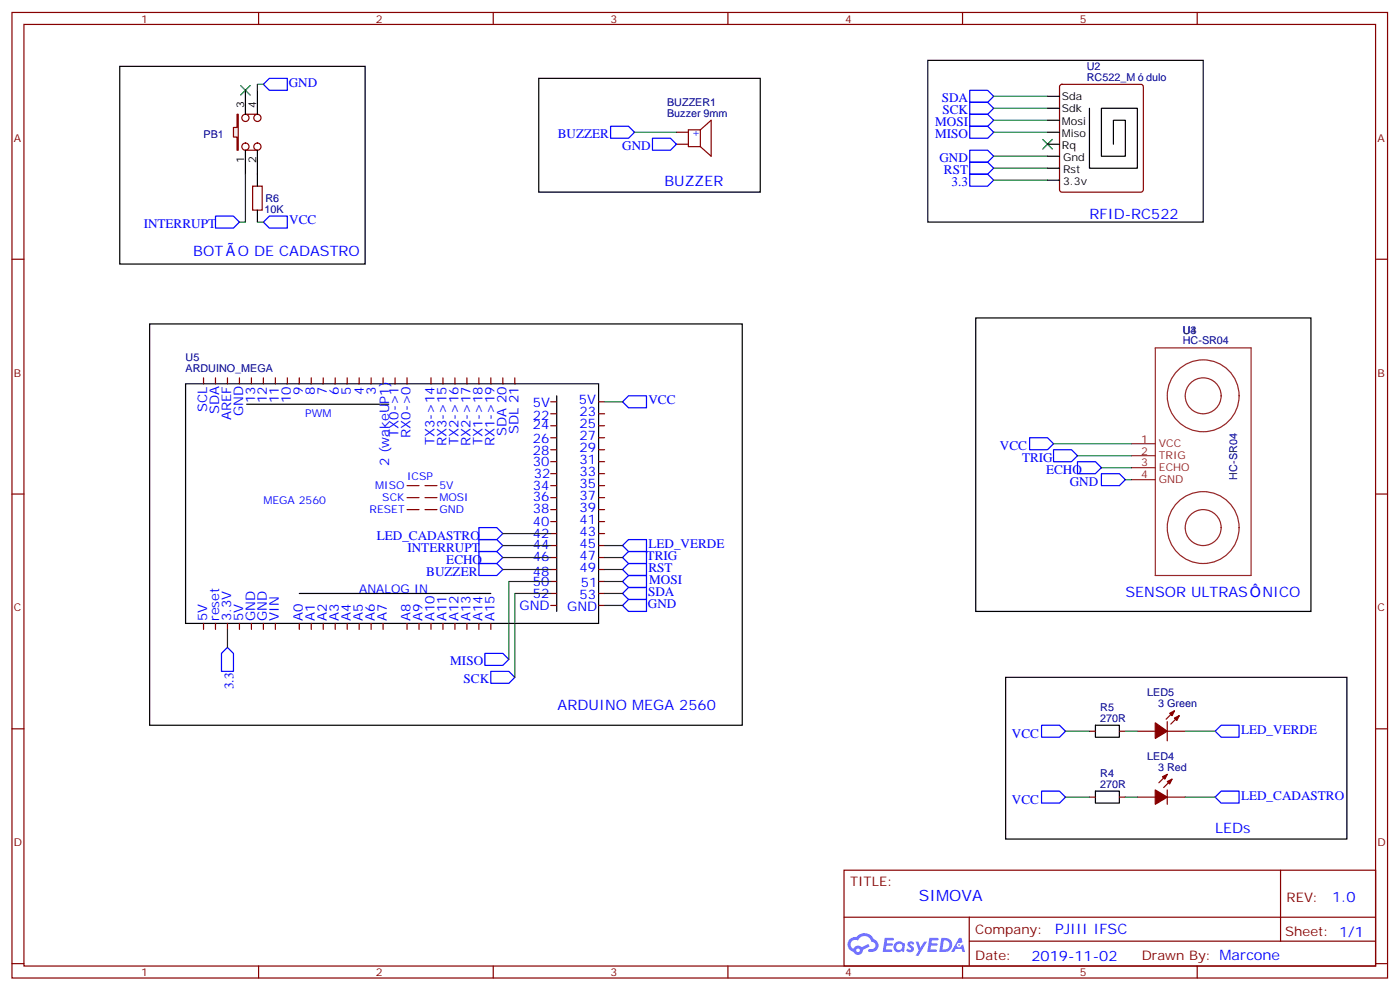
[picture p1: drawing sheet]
<svg xmlns="http://www.w3.org/2000/svg" width="413mm" height="292mm" viewBox="0 0 413 292" stroke-linecap="round" stroke-linejoin="round" font-family="sans-serif">
<path d="M35.3 19.5h72.3v58.3h-72.3zM273.4 17.8h81.1v47.6h-81.1zM158.7 23.1h65.3v33.5h-65.3zM44.1 95.4h174.6v118.2h-174.6zM287.5 93.6h98.8v86.5h-98.8zM296.3 199.5h100.6v47.6h-100.6z" fill="none" stroke="#000" stroke-width=".35"/>
<g fill="none" stroke="#870000" stroke-width=".35">
<path d="M3.5 3.7h405.4v284.3h-405.4zM7.1 7.2h398.2v277.3h-398.2zM76.2 3.7v3.5M145.3 3.7v3.5M214.5 3.7v3.5M283.6 3.7v3.5M352.8 3.7v3.5M3.5 76.3h3.6M405.3 76.3h3.6M3.5 145.5h3.6M405.3 145.5h3.6M3.5 214.6h3.6"/>
<path d="M405.3 214.6h3.6M248.7 256.3h156.6v28.2h-156.6zM377.3 256.3v20.9M248.7 270.1h156.5M285.6 277.2h119.6M285.6 270.1v14.1M3.5 283.8h3.6M76.2 284.5v3.5M145.3 284.5v3.5M214.5 284.5v3.5M283.6 284.5v3.5M352.8 284.5v3.5"/>
<path d="M405.3 283.8h3.6"/>
</g>
<g fill="#5487ff">
<path d="M267.7 277.4a1.22 1.22 0 0 1 1.7 .3l-.4 .6a.47 .47 0 0 0-.3-.4 .47 .47 0 0 0-.5 .2l.1 .2a1.14 1.14 0 0 1 .8 1.7 1.14 1.14 0 0 1-1.9 0l-.2-.2 .5-.5 .7 .4a.29 .29 0 0 0 .3-.2 .29 .29 0 0 0-.2-.4 1.04 1.04 0 0 1-.6-1.7z"/>
<path d="M260.7 276.2h2.4l.3 .2-.2 .5h-1.8l-.1 .9h1.5l.3 .3-.3 .4h-1.6l-.2 1.1 1.7 .1 .2 .3-.2 .3h-2.6z"/>
<path d="M273.8 276.2h2.4l.3 .2-.1 .5h-1.8l-.2 .9h1.6l.3 .3-.4 .4h-1.6l-.1 1.1 1.7 .1 .2 .3-.2 .3h-2.6z"/>
<path d="M282.6 276.2h.7l.3 1.2-.6 .4a.69 .69 0 0 0-1 .2 .69 .69 0 0 0 .4 1 .69 .69 0 0 0 .9-.6l.5-.3 .6 2.2h-.8l-.2-.9h-1.8l-.5 .9h-.8z"/>
<path d="M269.8 277.3h.8l.6 1.8 1.1-1.8h.9l-2.6 4.2h-.8l.9-1.6z"/>
<path d="M277.4 276.2l-.6 4.1h1.3a2.11 2.11 0 0 0 2.5-2.1 2.11 2.11 0 0 0-2.5-2zM278.1 276.9a1.39 1.39 0 0 1 1.7 1.4 1.39 1.39 0 0 1-1.8 1.3h-.3z"/>
<path d="M263.7 277.8a1.54 1.54 0 0 0-.1 2.2 1.54 1.54 0 0 0 2.2 .1l.6 .2 .3-2.3-.2-.2h-.4a1.49 1.49 0 0 0-2.4 0zM264 278.8a.94 .94 0 0 1 1.8 0 .94 .94 0 0 1-1.8 0z"/>
<path d="M250.4 276.6a2.18 2.18 0 0 0 1.1 3.7 1.44 1.44 0 0 0 1.6 .9 1.44 1.44 0 0 0 1.2-1.5l2-1-.5-.7-1.9 .9a1.47 1.47 0 0 0-2.4 .5 1.39 1.39 0 0 1-.7-2 1.39 1.39 0 0 1 2-.4 2.12 2.12 0 0 1 2.2-1.3 2.12 2.12 0 0 1 1.9 1.7 1.14 1.14 0 0 1 1.1 1.4 1.14 1.14 0 0 1-1.7 .7 .43 .43 0 0 0-.5 .4 .43 .43 0 0 0 .4 .4 1.98 1.98 0 0 0 2.5-1.2 1.98 1.98 0 0 0-1.2-2.5 3.1 3.1 0 0 0-5.3-.7l-.9 .1zM252.3 279.9a.55 .55 0 0 1 1.1 0 .55 .55 0 0 1-1.1 0z"/>
<circle cx="282.6" cy="278.3" r=".26"/>
</g>
<g fill="none" stroke="#000" stroke-width=".35">
<path d="M308.7 28.4h3.5M308.7 31.9h3.5M308.7 35.4h3.5M308.7 38.9h3.5M321 31.9v17.6h14.1v-17.6h-10.5v14.1h7v-10.6h-3.5v7.1M308.7 42.5h3.5M308.7 46h3.5M308.7 49.5h3.5M308.7 53.1h3.5M54.7 113h121.7v70.6h-121.7zM72.7 119h41.8M164 116.6v63.5"/>
<path d="M88.2 174.8h56.4M322.8 213.6h7v3.5h-7zM322.8 233h7v3.5h-7z"/>
</g>
<g fill="none" stroke="#870000" stroke-width=".35">
<path d="M72.3 33.7h3.5M199.3 38.9h3.5M206.4 38.2l3.1-2.8v10.6l-3.1-2.8M206.4 38.2v5M206.4 38.2h-3.6v5h3.6M312.4 25l.5-.2h23.3l.5 .2 .2 .5v30.4l-.2 .5-.5 .2h-23.3l-.5-.2-.2-.5v-30.4zM72.3 44.2h3.5M199.3 42.5h3.5M60 111.3v1.7M63.5 111.3v1.7M67 111.3v1.7M70.6 111.3v1.7"/>
<path d="M74.1 111.3v1.7M77.6 111.3v1.7M81.1 111.3v1.7M84.7 111.3v1.7M88.2 111.3v1.7M91.7 111.3v1.7M95.2 111.3v1.7M98.8 111.3v1.7M102.3 111.3v1.7M105.8 111.3v1.7M109.4 111.3v1.7M112.9 111.3v1.7"/>
<path d="M116.4 111.3v1.7M119.9 111.3v1.7M127 111.3v1.7M130.5 111.3v1.7M134.1 111.3v1.7M137.6 111.3v1.7M141.1 111.3v1.7M144.6 111.3v1.7M148.2 111.3v1.7M151.7 111.3v1.7M162.3 118.3h1.7M176.4 118.3h1.8"/>
<path d="M162.3 121.8h1.7M162.3 125.4h1.7M162.3 128.9h1.7M162.3 132.4h1.7M162.3 136h1.7M162.3 139.5h1.7M176.4 121.8h1.8M176.4 125.4h1.8M176.4 128.9h1.8M176.4 132.4h1.8M176.4 136h1.8M176.4 139.5h1.8"/>
<path d="M119.9 143h3.6M119.9 146.5h3.6M119.9 150.1h3.6M125.2 143h3.6M125.2 146.5h3.6M125.2 150.1h3.6M162.3 143h1.7M162.3 146.5h1.7M162.3 150.1h1.7M162.3 153.6h1.7M162.3 157.1h1.7M176.4 143h1.8"/>
<path d="M176.4 146.5h1.8M176.4 150.1h1.8M176.4 153.6h1.8M176.4 157.1h1.8M162.3 160.7h1.7M162.3 164.2h1.7M162.3 167.7h1.7M162.3 171.2h1.7M162.3 174.8h1.7M162.3 178.3h1.7M176.4 160.7h1.8M176.4 164.2h1.8"/>
<path d="M176.4 167.7h1.8M176.4 171.2h1.8M176.4 174.8h1.8M176.4 178.3h1.8M60 183.6v1.7M63.5 183.6v1.7M67 183.6v1.7M70.6 183.6v1.7M74.1 183.6v1.7M77.6 183.6v1.7M81.1 183.6v1.7M88.2 183.6v1.7"/>
<path d="M91.7 183.6v1.7M95.2 183.6v1.7M98.8 183.6v1.7M102.3 183.6v1.7M105.8 183.6v1.7M109.4 183.6v1.7M112.9 183.6v1.7M119.9 183.6v1.7M123.5 183.6v1.7M127 183.6v1.7M130.5 183.6v1.7M134.1 183.6v1.7"/>
<path d="M137.6 183.6v1.7M141.1 183.6v1.7M144.6 183.6v1.7M321 215.3h1.8M329.8 215.3h1.8M335.1 215.3h5.3M344 212.5v5.7M344 215.3h5.2M346.1 209.3l-2.5 2.5M347.5 210.7l-2.5 2.5M321 234.7h1.8M329.8 234.7h1.8"/>
<path d="M335.1 234.7h5.3M344 232.6v4.3M344 234.7h5.2M344 228l-2.5 2.5M345.4 229.4l-2.5 2.5"/>
</g>
<g fill="none" stroke="#8c2424" stroke-width=".35">
<path d="M340.4 102.4h28.3v67.1h-28.3zM333.4 130.7h7M333.4 134.2h7M333.4 137.7h7M333.4 141.3h7"/>
<circle cx="354.5" cy="116.6" r="10.6"/>
<circle cx="354.5" cy="116.6" r="5.3"/>
<circle cx="354.5" cy="155.4" r="10.6"/>
<circle cx="354.5" cy="155.4" r="5.3"/>
</g>
<g fill="#870000" stroke="#870000" stroke-width=".35">
<path d="M346.1 211.5l1.4-.8-.7 1.5z"/>
<path d="M344.7 210l1.4-.7-.7 1.4z"/>
<path d="M340.4 212.9l3.6 2.4-3.6 2.2z"/>
<path d="M340.4 232.6l3.6 2.1-3.6 2.2z"/>
<path d="M344 230.2l1.4-.8-.7 1.5z"/>
<path d="M342.5 228.7l1.5-.7-.7 1.4z"/>
</g>
<path d="M69.8 33.7h.4v10.5h-.4v-3.8h-1v-2.9h1z" fill="#f0f0f0" stroke="#870000" stroke-width=".35"/>
<g fill="none" stroke="#870000" stroke-width=".35">
<path d="M74.4 54.8h2.9v7.1h-2.9z"/>
<circle cx="72.3" cy="34.7" r="1.06"/>
<circle cx="75.8" cy="34.7" r="1.06"/>
<circle cx="72.3" cy="43.2" r="1.06"/>
<circle cx="75.8" cy="43.2" r="1.06"/>
</g>
<path d="M72.3 26.6v7.1M75.8 26.6v7.1M72.3 44.2v7.1M75.8 44.2v10.6M75.8 61.9v3.5" fill="none" stroke="#000" stroke-width=".35"/>
<g fill="none" stroke="#00f" stroke-width=".35">
<path d="M77.6 24.8l1.8-1.7h5.3v3.5h-5.3zM179.9 37.2h5.3l1.8 1.7-1.8 1.8h-5.3zM285.8 37.2h5.2l1.8 1.7-1.8 1.8h-5.2zM285.8 33.7h5.2l1.8 1.7-1.8 1.8h-5.2zM285.8 30.1h5.2l1.8 1.8-1.8 1.8h-5.2zM285.8 26.6h5.2l1.8 1.8-1.8 1.7h-5.2zM192.3 40.7h5.3l1.7 1.8-1.7 1.7h-5.3zM285.8 51.3h5.2l1.8 1.8-1.8 1.7h-5.2zM285.8 47.8h5.2l1.8 1.7-1.8 1.8h-5.2zM285.8 44.2h5.2l1.8 1.8-1.8 1.8h-5.2zM63.5 63.6h5.3l1.8 1.8-1.8 1.8h-5.3zM77.6 65.4l1.8-1.8h5.3v3.6h-5.3z"/>
<path d="M183.4 118.3l1.8-1.7h5.3v3.5h-5.3zM303.4 128.9h5.3l1.7 1.8-1.7 1.7h-5.3zM310.4 132.4h5.3l1.8 1.8-1.8 1.8h-5.3zM317.5 136h5.3l1.8 1.7-1.8 1.8h-5.3zM324.6 139.5h5.2l1.8 1.8-1.8 1.7h-5.2zM141.1 155.4h5.3l1.8 1.7-1.8 1.8h-5.3zM141.1 158.9h5.3l1.8 1.8-1.8 1.7h-5.3zM185.2 158.9h5.3v3.5h-5.3l-1.8-1.7zM141.1 162.4h5.3l1.8 1.8-1.8 1.7h-5.3zM141.1 165.9h5.3l1.8 1.8-1.8 1.8h-5.3zM183.4 167.7l1.8-1.8h5.3v3.6h-5.3zM183.4 171.2l1.8-1.7h5.3v3.5h-5.3z"/>
<path d="M183.4 174.8l1.8-1.8h5.3v3.5h-5.3zM183.4 178.3l1.8-1.8h5.3v3.6h-5.3zM183.4 164.2l1.8-1.8h5.3v3.5h-5.3zM67 190.6l1.8 1.8v5.3h-3.5v-5.3zM142.9 192.4h5.3l1.7 1.8-1.7 1.7h-5.3zM144.6 197.7h5.3l1.8 1.8-1.8 1.7h-5.3zM306.9 213.6h5.3l1.8 1.7-1.8 1.8h-5.3zM358.1 215.3l1.7-1.7h5.3v3.5h-5.3zM306.9 233h5.3l1.8 1.7-1.8 1.8h-5.3zM358.1 234.7l1.7-1.7h5.3v3.5h-5.3z"/>
</g>
<g fill="none" stroke="#008700" stroke-width=".35">
<path d="M77.6 24.8h-1.8v1.8M187 38.9h12.3M292.8 38.9h15.9M292.8 35.4h15.9M292.8 31.9h15.9M292.8 28.4h15.9M72.3 51.3v14.1h-1.7M292.8 53.1h15.9M292.8 49.5h15.9M292.8 46h15.9M75.8 65.4h1.8M178.2 118.3h5.2"/>
<path d="M310.4 130.7h23M317.5 134.2h15.9M324.6 137.7h8.8M148.2 157.1h14.1M331.6 141.3h1.8M148.2 167.7h14.1M148.2 164.2h14.1M148.2 160.7h14.1M162.3 171.2h-12.4v23M162.3 174.8h-10.6v24.7M178.2 171.2h5.2M178.2 174.8h5.2"/>
<path d="M178.2 178.3h5.2M178.2 167.7h5.2M178.2 164.2h5.2M178.2 160.7h5.2M67 185.3v5.3M314 215.3h7M331.6 215.3h3.5M349.2 215.3h8.9M314 234.7h7M331.6 234.7h3.5M349.2 234.7h8.9"/>
</g>
<g fill="#000" stroke="#008700" stroke-width=".35">
<path d="M70.9 25.2l2.8 2.8zM70.9 28l2.8-2.8z"/>
<path d="M307.3 41.1l2.8 2.8zM307.3 43.9l2.8-2.8z"/>
</g>
<text font-size="4.6" fill="#00f" x="270.8" y="265.3">SIMOVA</text>
<g font-size="4.2" fill="#00f">
<text x="195.8" y="54.8">BUZZER</text>
<text x="321" y="64.3">RFID-RC522</text>
<text x="57" y="75.4">BOT</text>
<text x="70" y="75.4">O DE CADASTRO</text>
<text x="331.6" y="175.9">SENSOR ULTRAS</text>
<text x="372" y="175.9">NICO</text>
<text x="164.3" y="209">ARDUINO MEGA 2560</text>
<text x="358.1" y="245.3">LEDs</text>
<text x="392.5" y="265.5">1.0</text>
<text x="310.9" y="275.1">PJIII IFSC</text>
<text x="304" y="282.9">2019-11-02</text>
</g>
<g font-size="3.9" fill="#00f">
<text x="85.1" y="25.5">GND</text>
<text x="277.5" y="30.1">SDA</text>
<text x="277.7" y="33.7">SCK</text>
<text x="164.4" y="40.7">BUZZER</text>
<text x="275.6" y="40.7">MISO</text>
<text x="275.6" y="37.2">MOSI</text>
<text x="183.4" y="44.2">GND</text>
<text x="276.8" y="47.8">GND</text>
<text x="278.2" y="51.3">RST</text>
<text x="280.4" y="54.8">3.3</text>
<text x="42.3" y="67.1">INTERRUPT</text>
<text x="85.2" y="66.1">VCC</text>
<text x="75.1" y="118.7" transform="rotate(-90 75.1 118.7)">13</text>
<text x="78.7" y="118.7" transform="rotate(-90 78.7 118.7)">12</text>
<text x="82.2" y="118.7" transform="rotate(-90 82.2 118.7)">11</text>
<text x="85.7" y="118.7" transform="rotate(-90 85.7 118.7)">10</text>
<text x="89.3" y="116.2" transform="rotate(-90 89.3 116.2)">9</text>
<text x="92.8" y="116.2" transform="rotate(-90 92.8 116.2)">8</text>
<text x="96.3" y="116.2" transform="rotate(-90 96.3 116.2)">7</text>
<text x="99.8" y="116.2" transform="rotate(-90 99.8 116.2)">6</text>
<text x="103.4" y="116.2" transform="rotate(-90 103.4 116.2)">5</text>
<text x="107.2" y="116.2" transform="rotate(-90 107.2 116.2)">4</text>
<text x="110.8" y="116.2" transform="rotate(-90 110.8 116.2)">3</text>
<text x="157" y="119.7">5V</text>
<text x="170.6" y="119">5V</text>
<text x="191.1" y="119">VCC</text>
<text x="61" y="121.3" transform="rotate(-90 61 121.3)">SCL</text>
<text x="64.6" y="122" transform="rotate(-90 64.6 122)">SDA</text>
<text x="68.1" y="123.8" transform="rotate(-90 68.1 123.8)">AREF</text>
<text x="71.6" y="122.6" transform="rotate(-90 71.6 122.6)">GND</text>
<text x="157" y="123.6">22</text>
<text x="170.8" y="122.6">23</text>
<text x="117.5" y="128.6" transform="rotate(-90 117.5 128.6)">TX0-&gt;1</text>
<text x="121" y="129" transform="rotate(-90 121 129)">RX0-&gt;0</text>
<text x="128.1" y="131.1" transform="rotate(-90 128.1 131.1)">TX3-&gt;14</text>
<text x="131.6" y="131.4" transform="rotate(-90 131.6 131.4)">RX3-&gt;15</text>
<text x="135.1" y="131.1" transform="rotate(-90 135.1 131.1)">TX2-&gt;16</text>
<text x="138.6" y="131.4" transform="rotate(-90 138.6 131.4)">RX2-&gt;17</text>
<text x="142.2" y="131.1" transform="rotate(-90 142.2 131.1)">TX1-&gt;18</text>
<text x="145.7" y="131.4" transform="rotate(-90 145.7 131.4)">RX1-&gt;19</text>
<text x="149.2" y="128.3" transform="rotate(-90 149.2 128.3)">SDA 20</text>
<text x="152.8" y="127.8" transform="rotate(-90 152.8 127.8)">SDL 21</text>
<text x="157" y="130.3">26</text>
<text x="157" y="126.4">24</text>
<text x="170.8" y="126.1">25</text>
<text x="170.8" y="129.6">27</text>
<text x="114.7" y="137.4" transform="rotate(-90 114.7 137.4)">2 (wakeUP1)</text>
<text x="157" y="137.4">30</text>
<text x="157" y="133.8">28</text>
<text x="170.8" y="133.1">29</text>
<text x="170.8" y="136.7">31</text>
<text x="294.6" y="132.6">VCC</text>
<text x="301.2" y="136.1">TRIG</text>
<text x="157.3" y="140.9">32</text>
<text x="170.8" y="140.2">33</text>
<text x="170.8" y="143.7">35</text>
<text x="308.2" y="139.6">ECHO</text>
<text x="315.2" y="143.2">GND</text>
<text x="157" y="147.6">36</text>
<text x="157" y="144.4">34</text>
<text x="170.8" y="147.2">37</text>
<text x="157" y="155">40</text>
<text x="157" y="151.1">38</text>
<text x="170.8" y="150.8">39</text>
<text x="170.8" y="154.3">41</text>
<text x="111" y="158.9">LED_CADASTRO</text>
<text x="157" y="161.7">44</text>
<text x="157" y="158.5">42</text>
<text x="170.8" y="157.8">43</text>
<text x="170.8" y="161.4">45</text>
<text x="191.1" y="161.4">LED_VERDE</text>
<text x="120.1" y="162.4">INTERRUPT</text>
<text x="131.5" y="166.1">ECHO</text>
<text x="157" y="165.2">46</text>
<text x="170.8" y="164.9">47</text>
<text x="190.5" y="164.8">TRIG</text>
<text x="125.6" y="169.5">BUZZER</text>
<text x="157" y="172.6">50</text>
<text x="157" y="169.5">48</text>
<text x="170.8" y="168.4">49</text>
<text x="171.1" y="173">51</text>
<text x="191.1" y="168.5">RST</text>
<text x="191.3" y="172">MOSI</text>
<text x="153.1" y="179.7">GND</text>
<text x="157" y="176.2">52</text>
<text x="170.8" y="176.5">53</text>
<text x="190.9" y="179">GND</text>
<text x="191" y="175.5">SDA</text>
<text x="61" y="182.9" transform="rotate(-90 61 182.9)">5V</text>
<text x="64.6" y="182.9" transform="rotate(-90 64.6 182.9)">reset</text>
<text x="68.1" y="182.9" transform="rotate(-90 68.1 182.9)">3.3V</text>
<text x="71.6" y="182.9" transform="rotate(-90 71.6 182.9)">5V</text>
<text x="75.1" y="182.9" transform="rotate(-90 75.1 182.9)">GND</text>
<text x="78.7" y="182.9" transform="rotate(-90 78.7 182.9)">GND</text>
<text x="82.2" y="182.9" transform="rotate(-90 82.2 182.9)">VIN</text>
<text x="89.3" y="182.9" transform="rotate(-90 89.3 182.9)">A0</text>
<text x="92.8" y="182.9" transform="rotate(-90 92.8 182.9)">A1</text>
<text x="96.3" y="182.9" transform="rotate(-90 96.3 182.9)">A2</text>
<text x="99.8" y="182.9" transform="rotate(-90 99.8 182.9)">A3</text>
<text x="103.4" y="182.9" transform="rotate(-90 103.4 182.9)">A4</text>
<text x="106.9" y="182.9" transform="rotate(-90 106.9 182.9)">A5</text>
<text x="110.4" y="182.9" transform="rotate(-90 110.4 182.9)">A6</text>
<text x="113.9" y="182.9" transform="rotate(-90 113.9 182.9)">A7</text>
<text x="121" y="182.9" transform="rotate(-90 121 182.9)">A8</text>
<text x="124.5" y="182.9" transform="rotate(-90 124.5 182.9)">A9</text>
<text x="128.1" y="182.9" transform="rotate(-90 128.1 182.9)">A10</text>
<text x="131.6" y="182.9" transform="rotate(-90 131.6 182.9)">A11</text>
<text x="135.1" y="182.9" transform="rotate(-90 135.1 182.9)">A12</text>
<text x="138.6" y="182.9" transform="rotate(-90 138.6 182.9)">A13</text>
<text x="142.2" y="182.9" transform="rotate(-90 142.2 182.9)">A14</text>
<text x="145.7" y="182.9" transform="rotate(-90 145.7 182.9)">A15</text>
<text x="167.1" y="180.1">GND</text>
<text x="132.7" y="195.9">MISO</text>
<text x="68.8" y="202.9" transform="rotate(-90 68.8 202.9)">3.3</text>
<text x="136.6" y="201.2">SCK</text>
<text x="298.2" y="217.3">VCC</text>
<text x="365.7" y="216">LED_VERDE</text>
<text x="298.2" y="236.7">VCC</text>
<text x="365.7" y="235.4">LED_CADASTRO</text>
</g>
<g font-size="3.9" fill="#800">
<text x="250.5" y="260.8">TITLE:</text>
<text x="379.1" y="265.5">REV:</text>
<text x="287.4" y="275">Company:</text>
<text x="378.7" y="275.7">Sheet: 1/1</text>
<text x="287.4" y="282.7">Date:</text>
<text x="336.4" y="282.8">Drawn By: Marcone</text>
</g>
<text font-size="3.5" fill="#00f" x="105.8" y="174.8">ANALOG IN</text>
<g font-size="3.2" fill="#800">
<text x="41.6" y="6.7">1</text>
<text x="110.8" y="6.7">2</text>
<text x="179.9" y="6.7">3</text>
<text x="249.1" y="6.7">4</text>
<text x="318.2" y="6.7">5</text>
<text x="4.1" y="41.8">A</text>
<text x="405.9" y="41.8">A</text>
<text x="4.1" y="110.9">B</text>
<text x="405.9" y="110.9">B</text>
<text x="4.1" y="180.1">C</text>
<text x="405.9" y="180.1">C</text>
<text x="4.1" y="249.2">D</text>
<text x="405.9" y="249.2">D</text>
<text x="41.6" y="287.5">1</text>
<text x="110.8" y="287.5">2</text>
<text x="179.9" y="287.5">3</text>
<text x="249.1" y="287.5">4</text>
<text x="318.2" y="287.5">5</text>
</g>
<g font-size="3.2" fill="#000080">
<text x="320.3" y="23.8">RC522_M</text>
<text x="320.3" y="20.7">U2</text>
<text x="337.7" y="23.8">dulo</text>
<text x="196.6" y="34.4">Buzzer 9mm</text>
<text x="196.6" y="31.2">BUZZER1</text>
<text x="60" y="40.5">PB1</text>
<text x="78.2" y="59.6">R6</text>
<text x="78" y="62.6">10K</text>
<text x="348.6" y="101.4">HC-SR04</text>
<text x="348.6" y="98.2">U4</text>
<text x="348.6" y="98.2">U3</text>
<text x="54.7" y="106.4">U5</text>
<text x="54.7" y="109.5">ARDUINO_MEGA</text>
<text x="364.6" y="141.2" transform="rotate(-90 364.6 141.2)">HC-SR04</text>
<text x="324.2" y="209.3">R5</text>
<text x="338.1" y="205.1">LED5</text>
<text x="341.3" y="208.3">3 Green</text>
<text x="324.2" y="212.5">270R</text>
<text x="338.1" y="223.9">LED4</text>
<text x="341.3" y="227">3 Red</text>
<text x="324.2" y="231.9">270R</text>
<text x="324.2" y="228.7">R4</text>
</g>
<g font-size="3.2">
<text x="312.9" y="29.4">Sda</text>
<text x="72" y="31.9" transform="rotate(-90 72 31.9)">3</text>
<text x="75.5" y="31.9" transform="rotate(-90 75.5 31.9)">4</text>
<text x="312.9" y="32.9">Sdk</text>
<text x="312.9" y="36.8">Mosi</text>
<text x="312.9" y="40.4">Miso</text>
<text x="312.9" y="43.9">Rq</text>
<text x="313.3" y="47.4">Gnd</text>
<text x="72" y="48" transform="rotate(-90 72 48)">1</text>
<text x="75.5" y="48" transform="rotate(-90 75.5 48)">2</text>
<text x="313.3" y="50.9">Rst</text>
<text x="313.3" y="54.5">3.3v</text>
</g>
<g font-size="3.2" fill="#00f">
<text x="203.9" y="40">+</text>
<text x="90" y="122.7">PWM</text>
<text x="119.9" y="141.3">ICSP</text>
<text x="77.6" y="148.3">MEGA 2560</text>
<text x="110.6" y="144.1">MISO</text>
<text x="112.7" y="147.6">SCK</text>
<text x="129.5" y="147.6">MOSI</text>
<text x="129.5" y="144.1">5V</text>
<text x="108.9" y="151.1">RESET</text>
<text x="129.5" y="151.1">GND</text>
</g>
<g font-size="3.2" fill="#8d2323">
<text x="336.3" y="130.3">1</text>
<text x="341.5" y="131.7">VCC</text>
<text x="336.3" y="133.8">2</text>
<text x="336.3" y="137.4">3</text>
<text x="341.5" y="135.3">TRIG</text>
<text x="336.3" y="140.9">4</text>
<text x="341.5" y="138.8">ECHO</text>
<text x="341.5" y="142.3">GND</text>
</g>
</svg>
